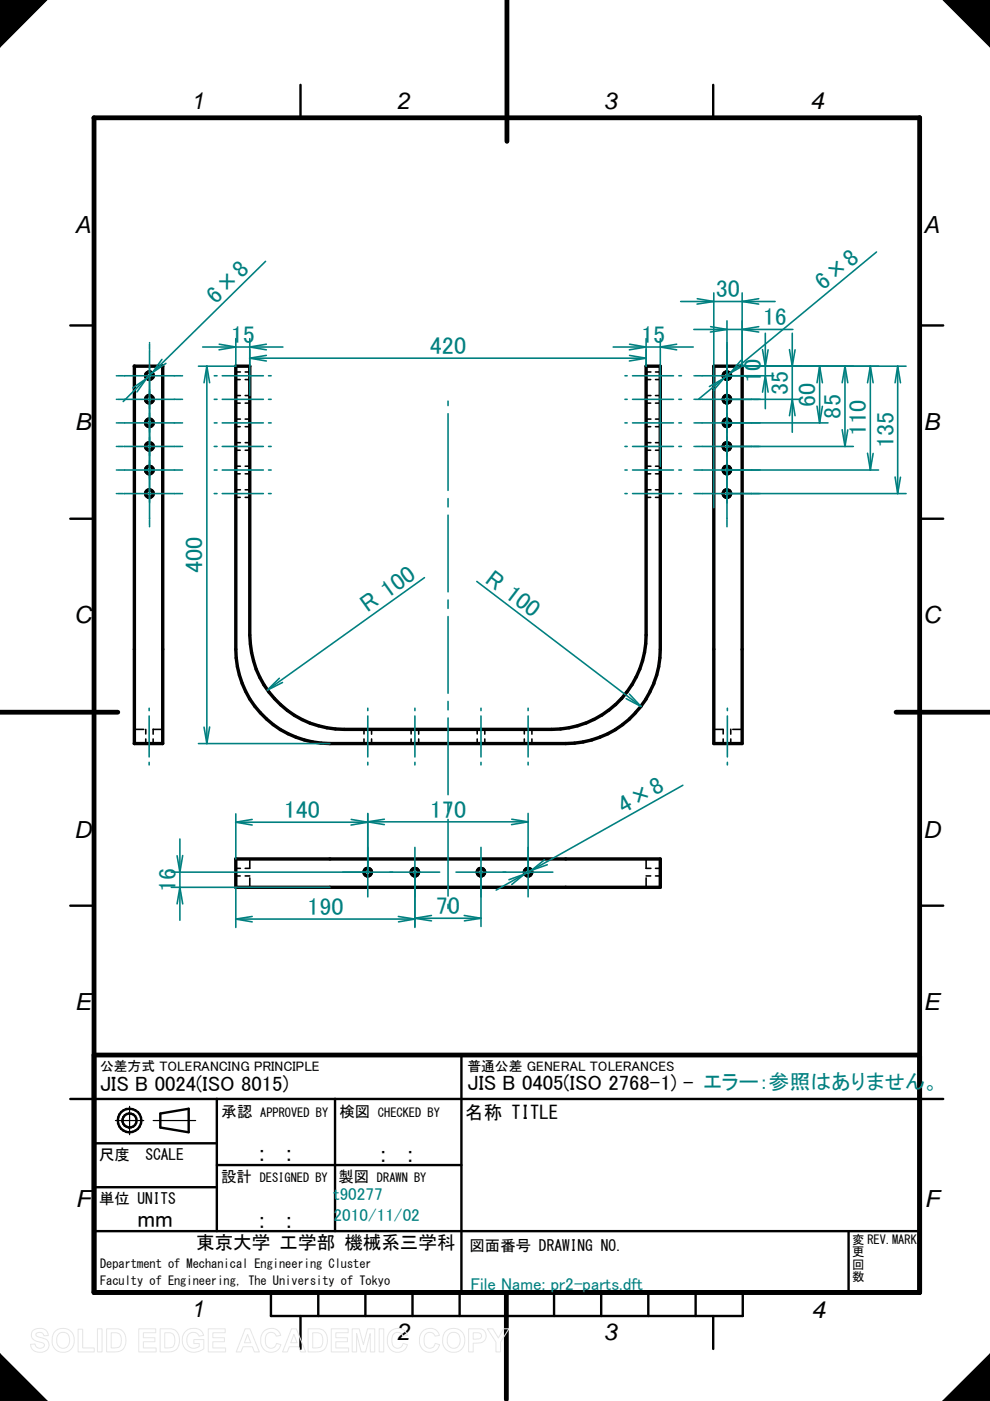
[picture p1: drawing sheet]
<svg xmlns="http://www.w3.org/2000/svg" width="210mm" height="297mm" viewBox="0 0 210 297" stroke-linecap="round" stroke-linejoin="round" font-family="sans-serif">
<path d="M107.5 0v30M19.9 25h175.1M195 24.9v249.1h-175.1v-249M-.1 151h25.1M190 151h19.9M19.9 223.7h175.1M107.4 274v22.7" fill="none" stroke="#000" stroke-width="1"/>
<g fill="none" stroke="#000" stroke-width=".51">
<path d="M63.7 18v7M151.2 18v7M14.9 69h5M195 69h5M14.9 110h5M195 110h5M14.9 192h5M195 192h5M14.9 233h185.1M25 237.5l.1 .7M25 238.2l.3 .6M25.1 236.9l-.1 .7"/>
<path d="M25.3 238.8l.4 .6M25.3 236.3l-.2 .6M25.7 239.3l.5 .4M25.7 235.8l-.4 .5M26 237.8l.2 .5M26 237.3v.5M26.1 238.3l.4 .4M26.2 239.7l.6 .3M26.4 238.6l.5 .3M26.5 236.4l-.5 .9M26.8 235.2a2.47 2.47 0 0 1 2.7 .8 2.47 2.47 0 0 1 .1 2.8M26.8 235.1l-1.1 .7"/>
<path d="M26.8 238.9l.5 .2M27.3 236.1a1.46 1.46 0 0 1 1.5 .8 1.46 1.46 0 0 1-.2 1.6M27.3 236.1l-.8 .4M27.8 239l-.5 .1M28.3 238.8l-.5 .2M28.7 238.5l-.5 .3M29.3 239.4a2.73 2.73 0 0 1-2.5 .6M29.6 238.8l-.4 .6M46 233v28M71 233v28M97.8 223.7v50.3M19.9 251.7h26.1"/>
<path d="M19.9 242.4h26.1M40 240v-4.9l-6 1v3l6 1M46 247h51.8M19.9 261h175.1M57.4 274v5h100.1v-5M63.7 279v7M67.5 274v5M77.5 274v5M87.5 274v5M97.5 274v5M117.5 274v5M127.5 274v5"/>
<path d="M137.5 274v5M147.5 274v5M151.2 279v7M179.9 261v13"/>
</g>
<path d="M0 0h9.9l-9.9 10zM200 0h9.9v10zM0 287l9.9 10h-9.9zM209.9 287v10h-9.9z" fill="#000"/>
<path d="M0 0v10l9.9-10M200 0l9.9 10M24.5 237.6h6M27.5 234.6v6M32.5 237.6h9M0 287v10h9.9l-9.9-10M209.9 287.1l-10 9.9h10" fill="none" stroke="#000" stroke-width=".25"/>
<g fill="none" stroke="#000" stroke-width=".72">
<path d="M28.4 77.6h6.1M28.5 77.6l-.1 80h6.1v-80M30.9 80l.3 .3M30.9 79.6v.4M30.9 79.2v.5M31.2 79l-.3 .3M31.5 78.9a.77 .77 0 0 1 .9 .4 .77 .77 0 0 1-.3 1M31.5 78.8l-.3 .2M50 77.6h3v57.1a20 20 0 0 0 20 19.9h44a19.8 19.8 0 0 0 7.2-1.3M50 77.6v60.1a20 20 0 0 0 20 19.9M137 77.6h3v60.1a18.8 18.8 0 0 1-1.4 7.2M137 77.6v57.1"/>
<path d="M151.3 77.6h6.1v80h-6.1zM153.3 79.6l.3 .7M153.4 79.2l-.1 .5M153.6 79l-.2 .3M154 78.9a.8 .8 0 0 1 .9 .6 .8 .8 0 0 1-.6 .9M154 78.8l-.4 .2M30.9 85l.3 .3M30.9 90l.3 .3M30.9 89.6v.4M30.9 95l.3 .3M30.9 94.6v.4M30.9 99.9l.3 .4"/>
<path d="M30.9 99.6v.4M30.9 84.3v.7M30.9 89.3v.4M30.9 99.3v.4M31.2 80.2l.3 .2M31.2 85.3l.3 .1M31.2 90.3l.3 .1M31.2 95.2l.3 .2M31.2 89a.79 .79 0 0 1 1.1 .2 .79 .79 0 0 1-.2 1.1M31.2 94a.79 .79 0 0 1 1.1 .2 .79 .79 0 0 1-.2 1.1M31.2 89l-.3 .3M31.2 94l-.3 .3v.4"/>
<path d="M31.2 99l-.3 .3M31.5 83.9a.8 .8 0 0 1 .9 .4 .8 .8 0 0 1-.3 1M31.5 98.9a.77 .77 0 0 1 .9 .4 .77 .77 0 0 1-.3 1M31.5 83.8l-.6 .5M31.5 98.8l-.3 .2M32.2 80.3l-.7 .1M32.2 85.3l-.7 .1M32.2 90.3l-.7 .1M32.2 95.3l-.7 .1M153.3 84.6l.1 .4M153.3 89.6l.1 .4M153.3 94.6l.1 .4"/>
<path d="M153.3 99.6l.3 .7M153.4 85l.2 .3M153.4 90l.2 .3M153.4 95l.2 .3M153.4 84.3l-.1 .4M153.4 89.3l-.1 .4M153.4 99.3l-.1 .4M153.6 80.2l.4 .2M153.6 85.3l.4 .1M153.6 90.3l.4 .1M153.6 95.2l.4 .2M153.6 89a.79 .79 0 0 1 1.3 .3 .79 .79 0 0 1-.6 1.1"/>
<path d="M153.6 89l-.2 .3M153.6 94a.79 .79 0 0 1 1.3 .3 .79 .79 0 0 1-.6 1.1M153.6 94l-.3 .7M153.6 99l-.2 .3M153.9 80.4h.4M153.9 85.4h.4M153.9 90.4h.4M153.9 95.4h.4M154 83.9a.8 .8 0 0 1 .9 .6 .8 .8 0 0 1-.6 .9M154 83.8l-.6 .5M154 98.9a.8 .8 0 0 1 .9 .6 .8 .8 0 0 1-.6 1M154 98.8l-.4 .2"/>
<path d="M30.9 104.9l.3 .4M30.9 104.6v.4M30.9 104.3v.3M31.2 100.2l.3 .3M31.2 105.2l.3 .3M31.2 104l-.3 .3M31.5 103.9a.77 .77 0 0 1 .9 .4 .77 .77 0 0 1-.3 1M31.5 103.8l-.3 .2M32.2 100.3l-.7 .2M32.2 105.3l-.7 .2M153.3 104.6l.1 .4M153.4 104.9l.2 .4"/>
<path d="M153.4 104.3l-.1 .3M153.6 100.2l.4 .3M153.6 105.2l.4 .3M153.6 104l-.2 .3M153.9 100.5h.4M153.9 105.5h.4M154 103.9a.8 .8 0 0 1 .9 .6 .8 .8 0 0 1-.6 1M154 103.8l-.4 .2M136.7 138.3l-.5 1.8M136.9 136.5l-.2 1.8M137 134.6l-.1 1.9M121.8 157.6h-51.9"/>
<path d="M123.7 157.3l-1.9 .3M125.5 156.9l-1.9 .4M127.2 156.3l-1.8 .6M127.5 151.6l-3.3 1.7M128.9 155.6l-1.7 .7M129 150.6l-1.5 1.1M130.5 149.4l-1.5 1.2M130.5 154.7l-1.6 .9M132 153.6l-1.5 1.1M132.9 146.7l-2.4 2.7M133.5 152.4l-1.5 1.2M134.7 151.1l-1.3 1.3"/>
<path d="M134.9 143.6l-2 3.1M135.6 141.9l-.7 1.7M136.2 140.1l-.6 1.8M137.9 146.6l-2 3.1-1.2 1.4M138.6 144.9l-.8 1.7M50 182.1h90v6h-90M50 182.1v6M77.1 184.9l.2 .4M77.2 185.2l.3 .3M77.3 184.5l-.1 .4M77.4 185.5l.4 .2M77.5 184.2l-.2 .4"/>
<path d="M77.8 184.1a.74 .74 0 0 1 .8 .3 .74 .74 0 0 1 .1 .9M77.8 184.1l-.3 .2M78.5 185.5l-.7 .2M78.7 185.3l-.3 .2M87.1 184.9l.1 .4M87.2 185.2l.3 .3M87.2 184.5v.4M87.5 185.5l.3 .2h.4M87.5 184.2l-.3 .4M87.8 184.1a.74 .74 0 0 1 .8 .3 .74 .74 0 0 1 0 .9M87.8 184.1l-.3 .2M88.5 185.5l-.4 .2"/>
<path d="M88.7 185.3l-.3 .2M101.1 184.9l.2 .4M101.2 185.2l.6 .5M101.3 184.5l-.1 .4M101.5 184.2l-.2 .4M101.8 185.7h.4M101.8 184.1a.74 .74 0 0 1 .8 .3 .74 .74 0 0 1 .1 .9M101.8 184.1l-.3 .2M102.5 185.5l-.4 .2M102.7 185.3l-.3 .2M111.1 184.9l.2 .4M111.2 185.2l.3 .3"/>
<path d="M111.3 184.5l-.1 .4M111.5 185.5l.3 .2M111.5 184.2l-.2 .4M111.8 184.1a.74 .74 0 0 1 .8 .3 .74 .74 0 0 1 0 .9M111.8 184.1l-.3 .2M112.5 185.5l-.7 .2M112.7 185.3l-.3 .2"/>
</g>
<g fill="none" stroke="#000" stroke-width=".34">
<path d="M50 78.9h1M52 78.9h1M136.9 78.9h1.1M139 78.9h1M50 83.9h1M50 88.9h1M50 93.9h1M50 98.8h1M50 80.5h.9M50 85.5h.9M50 90.5h.9M50 95.5h.9"/>
<path d="M52 80.5h1M52 83.9h1M52 85.5h1M52 88.9h1M52 90.5h1M52 93.9h1M52 95.5h1M52 98.8h1M136.9 83.9h1.1M136.9 88.9h1.1M136.9 93.9h1.1M136.9 98.8h1.1"/>
<path d="M137 80.5h1M137 85.5h1M137 90.5h1M137 95.5h1M139 80.5h1M139 83.9h1M139 85.5h1M139 88.9h1M139 90.5h1M139 93.9h1M139 95.5h1M139 98.8h1"/>
<path d="M50 103.8h1M50 100.5h.9M50 105.5h.9M52 100.5h1M52 103.8h1M52 105.5h1M136.9 103.8h1.1M137 100.5h1M137 105.5h1M139 100.5h1M139 103.8h1M139 105.5h1"/>
<path d="M28.4 154.6h2.1M30.9 154.6v1M30.9 156.7v.9M32.5 156.7v.9M34.5 154.6h-2v1.1M77.2 154.6v1M77.2 156.7v.9M78.8 154.6v1.1M78.8 156.7v.9M87.2 154.6v1M87.2 156.7v.9M88.8 154.6v1.1"/>
<path d="M88.8 156.7v.9M101.2 154.6v1M101.2 156.7v.9M102.8 154.6v1.1M102.8 156.7v.9M111.2 154.6v1M111.2 156.7v.9M112.8 154.6v1.1M112.8 156.7v.9M151.3 154.6h2M153.3 154.6v1M153.3 156.7v.9"/>
<path d="M154.9 154.6v1.1M154.9 156.7v.9M155.4 154.6h2M50 184.1h1M50 185.7h.9M52 185.7h1M53 182.1v2h-1M53 186.1v2M137 182.1v2h1M137 186.1v2M137 185.7h1M139 184.1h1"/>
<path d="M139 185.7h1"/>
</g>
<g fill="none" stroke="#008080" stroke-width=".34">
<path d="M56.3 55.4l-24 23.7 2-2.9M185.8 53.4l-31 25.8M24.7 79.7h.1M24.9 79.7h1.2M26.3 79.7h10.8M31.7 72.6v.1M31.7 72.9v1.2M31.7 74.3h.1M31.7 74.4v35.6M32.3 79l-6.2 6.1M35.2 77l-3 2.1M37.2 79.7h1.2"/>
<path d="M38.6 79.7h.1M43 73.6h17M43.9 77.6l-.6 3.6M45.4 79.7h.6M46.5 73l3.5 .6-3.6 .6M47.1 79.7h8.7M50 71.8v5.8h-7.9M53 73.6l3.5 .6M53 71.8v12.1M56.5 73l-3.6 .6M56.5 75.4l-3.6 .5M56.9 79.7h.6"/>
<path d="M130 73.6h17M132.5 79.7h.5M133.5 73l3.5 .6-3.6 .6M133.5 75.4l3.5 .5M134.1 79.7h8.7M137 71.8v5.8M137 75.9h-84l3.5 .6M137 75.9l-3.6 .6M140 73.6l3.5 .6M140 71.8v27M143.5 73l-3.5 .6M143.9 79.7h.6"/>
<path d="M144.3 63.9h20M147.1 69.8h21M147.2 79.7h.1M147.4 79.7h1.2M147.8 63.3l3.5 .6-3.5 .6M148.8 79.7h15.2M150.7 69.3l3.4 .5-3.5 .6M151.3 62.1v45.6M154.1 68v42M154.8 79.1l-6.7 5.5M157.1 76.4l-2.3 2.8M157.4 62.1v15.5h34.7"/>
<path d="M157.4 69.8l3.5 .6M157.4 63.9l3.5 .6M157.8 77.4l-3.1 1.8M160.9 69.3l-3.6 .5M160.9 63.3l-3.6 .6M161.7 74.1l.6 3.5 .6-3.4M162.3 79.6l.6 3.5M162.3 79.7l-.6 3.4M162.3 70.7v16M167.4 74.1l.6 3.5 .6-3.4M168 70.7v21M173.8 77.6l.6 3.6"/>
<path d="M179.2 77.6l.5 3.6M184.5 77.6l.6 3.6M190.3 77.6l.6 3.6M24.7 84.7h.1M24.7 89.7h.1M24.7 94.7h.1M24.7 99.7h.1M24.9 84.7h1.2M24.9 89.7h1.2M24.9 94.7h1.2M24.9 99.7h1.2M26.3 84.7h10.8"/>
<path d="M26.3 89.7h10.8M26.3 94.7h10.8M26.3 99.7h10.8M28.2 82.3l2.9-2.1-2.1 2.9M37.2 84.7h1.2M37.2 89.7h1.2M37.2 94.7h1.2M37.2 99.7h1.2M38.6 84.7h.1M38.6 89.7h.1M38.6 94.7h.1M38.6 99.7h.1"/>
<path d="M44.4 81.2l-.5-3.6v80M45.4 84.7h.6M45.4 89.7h.6M45.4 94.7h.6M45.4 99.7h.6M47.1 84.7h8.7M47.1 89.7h8.7M47.1 94.7h8.7M47.1 99.7h8.7M56.9 84.7h.6M56.9 89.7h.6M56.9 94.7h.6"/>
<path d="M56.9 99.7h.6M95 85v1M95 87.7v16.3M132.5 84.7h.5M132.5 89.7h.5M132.5 94.7h.5M132.5 99.7h.5M134.1 84.7h8.7M134.1 89.7h8.7M134.1 94.7h8.7M134.1 99.7h8.7M143.9 84.7h.6"/>
<path d="M143.9 89.7h.6M143.9 94.7h.6M143.9 99.7h.6M147.2 84.7h.1M147.2 89.7h.1M147.2 94.7h.1M147.2 99.7h.1M147.4 84.7h1.2M147.4 89.7h1.2M147.4 94.7h1.2M147.4 99.7h1.2M148.8 84.7h20.9"/>
<path d="M148.8 89.7h26.8M148.8 94.7h32.1M148.8 99.7h37.5M153.5 80.1l-2.3 2.7M153.5 80.2l-3.1 1.8M167.4 88.1l.6-3.5 .6 3.5M173.2 81.2l.6-3.6v12.1M173.2 86.1l.6 3.6M174.4 86.1l-.6 3.6M178.6 81.2l.6-3.6v17.1M178.6 91.1l.6 3.6M179.7 91.1l-.5 3.6"/>
<path d="M183.9 81.2l.6-3.6v22.1M183.9 96.1l.6 3.6M185.1 96.1l-.6 3.6M189.8 81.2l.5-3.6v27M24.7 104.6h.1M24.9 104.6h1.2M26.3 104.6h10.8M31.7 110.2v1.2M31.7 111.6v.1M37.2 104.6h1.2M38.6 104.6h.1M45.4 104.6h.6"/>
<path d="M47.1 104.6h8.7M56.9 104.6h.6M95 105.7v1.8M95 109.2v16.3M132.5 104.6h.5M134.1 104.6h8.7M143.9 104.6h.6M147.2 104.6h.1M147.4 104.6h1.2M148.8 104.6h43.3M154.1 110.2v1.2M154.1 111.6v.1"/>
<path d="M189.8 101.1l.5 3.5M190.9 101.2l-.6 3.4M90 122.5l-33.3 23.8 2.5-2.5M95 127.2v1.8M95 130.7v16.3M101.1 123.3l34.8 26.5M31.6 150.2v.5M31.6 151.8v8.7M42.1 157.6h27.9M43.3 154.2l.6 3.4M44.4 154.1l-.5 3.5M59.9 144.7l-3.2 1.6"/>
<path d="M78 150.2v.5M78 151.8v8.7M88 150.2v.5M88 151.8v8.7M95 148.7v1.8M95 152.2v16.3M102 150.2v.5M102 151.8v8.7M112 150.2v.5M112 151.8v8.7M132.8 148.1l3.1 1.7M133.4 147.2l2.5 2.6"/>
<path d="M154.2 150.2v.5M154.2 151.8v8.7M31.6 161.6v.6M38.1 177.9v17.2M50 172.6v9.5M53.5 173.7l-3.5 .6M74.5 173.7l3.5 .6M78 161.6v.6M78 172.5v17.7M78 174.3h-28l3.5 .6M78 174.3l-3.6 .6M81.5 173.7l-3.6 .5"/>
<path d="M88 161.6v.6M88 179.7v16.9M95 170.2v1.8M95 173.7v16.3M102 161.6v.6M102 179.7v16.7M108.5 173.7l3.5 .5M112 161.6v.6M112 172.5v17.7M112 174.2h-34l3.5 .6M112 174.2l-3.5 .6M144.8 166.5l-32.1 18"/>
<path d="M154.2 161.6v.6M36.3 184.9h56.9M36.3 188.1h33.7M38.1 188.1l-.6 3.5M38.1 188.1l.6 3.5M38.7 181.4l-.6 3.5-.6-3.5M50 194.9l3.5 .6M50 188.1v8.5M53.5 194.3l-3.5 .6h38M84.5 194.3l3.5 .6M87.9 194.7l3.6 .5M88 194.9l-3.5 .6"/>
<path d="M91.5 194.1l-3.5 .6h14M95 191.7v.9M96.7 184.9h20.5M98.4 194.1l3.6 .6M102 194.7l-3.5 .5M111.3 185.3l-2.8 2.2M111.3 185.3l-3.4 1.2M112.7 184.5l-7.5 4.2M115.4 182.3l-2.7 2.2M116 183.3l-3.4 1.2"/>
</g>
<g fill="none" stroke="#e6e6e6" stroke-width=".21">
<path d="M6.8 282.3a2.02 2.02 0 0 1 3.4 .5v.4h-.9a.98 .98 0 0 0-.7-.7 .98 .98 0 0 0-1 .3v.3l.4 .3a3.7 3.7 0 0 1 2.2 1 1.58 1.58 0 0 1-.1 1.7 1.58 1.58 0 0 1-1.6 .6 1.76 1.76 0 0 1-2-1.7l.9-.1a1.05 1.05 0 0 0 .9 1 1.05 1.05 0 0 0 1.1-.7 1.35 1.35 0 0 0-1.2-.7 1.5 1.5 0 0 1-1.4-2.2zM11.7 282.3a2.52 2.52 0 0 1 4 1.2 2.52 2.52 0 0 1-2.8 3.2 2.46 2.46 0 0 1-1.8-3.2zM12.6 282.7a1.42 1.42 0 0 1 1.6 0 1.42 1.42 0 0 1 .6 1.4 1.41 1.41 0 0 1-1.4 1.8 1.41 1.41 0 0 1-1.4-1.8l.1-.7zM16.6 281.8h.9v4h2.5v.8h-3.4zM20.7 281.7h.9v4.9h-.9zM22.6 281.7h2.3a2.34 2.34 0 0 1 1.8 3.1 1.98 1.98 0 0 1-2.3 1.8h-1.8zM23.6 282.6l1.5 .1a2.1 2.1 0 0 1 0 3l-1.5 .1zM29.4 281.7h3.6v.9h-2.6v1h2.5v.9h-2.5v1.3h2.7v.8h-3.7zM34 281.7h2.3a2.34 2.34 0 0 1 1.7 3.1 1.98 1.98 0 0 1-2.2 1.8h-1.8zM34.9 282.6l1.5 .1a2.1 2.1 0 0 1 .1 3l-1.6 .1zM39.3 282.3a2.3 2.3 0 0 1 3.9 .8l-1 .2a1.34 1.34 0 0 0-1.5-.8 1.34 1.34 0 0 0-1.1 1.2 1.62 1.62 0 0 0 .6 1.9 1.62 1.62 0 0 0 2-.1v-.6h-1.1v-.9h2.1v2a2.85 2.85 0 0 1-4.3-.5 3.1 3.1 0 0 1 .4-3.2zM44.2 281.7h3.6v.9h-2.7v1h2.5v.9h-2.5v1.3h2.7v.8h-3.6z"/>
<path d="M52 281.7h1l2 4.9h-1.1l-.4-1.1h-2l-.4 1.1h-1zM52.5 282.9l.7 1.8h-1.4zM55.9 282.3a2.12 2.12 0 0 1 3.6 .8l-.9 .2a1.19 1.19 0 0 0-1.4-.8 1.19 1.19 0 0 0-.9 1.2 1.59 1.59 0 0 0 .9 2.1 1.16 1.16 0 0 0 1.4-1l1 .3a2.18 2.18 0 0 1-2.3 1.6 2.18 2.18 0 0 1-2-1.9 2.92 2.92 0 0 1 .6-2.5zM61.8 281.7h1l2 4.9h-1l-.5-1.1h-2l-.4 1.1h-1zM62.3 282.9l.7 1.8h-1.4zM65.3 281.7h2.3a2.34 2.34 0 0 1 1.8 3.1 1.98 1.98 0 0 1-2.3 1.8h-1.8zM66.3 282.6l1.5 .1a2.1 2.1 0 0 1 .1 3l-1.6 .1zM70.2 281.7h3.6v.9h-2.6v1h2.5v.9h-2.5v1.3h2.7v.8h-3.7zM74.7 281.7h1.5l.8 3.4 .9-3.4h1.6v4.9h-1v-3.9l-1 3.9h-.9l-1-3.9v3.9h-.9zM80.4 281.7h1v4.9h-1zM82.7 282.3a2.12 2.12 0 0 1 3.7 .8l-1 .2a1.19 1.19 0 0 0-1.3-.8 1.19 1.19 0 0 0-1 1.2 1.59 1.59 0 0 0 1 2.1 1.16 1.16 0 0 0 1.4-1l.9 .3a2.18 2.18 0 0 1-2.3 1.6 2.18 2.18 0 0 1-2-1.9 2.92 2.92 0 0 1 .6-2.5zM89.5 282.3a2.12 2.12 0 0 1 3.7 .8l-1 .2a1.19 1.19 0 0 0-1.3-.8 1.19 1.19 0 0 0-1 1.2 1.59 1.59 0 0 0 1 2.1 1.16 1.16 0 0 0 1.4-1l.9 .3a2.18 2.18 0 0 1-2.3 1.6 2.18 2.18 0 0 1-2-1.9 2.92 2.92 0 0 1 .6-2.5z"/>
<path d="M94.5 282.3a2.52 2.52 0 0 1 4 1.2 2.52 2.52 0 0 1-2.8 3.2 2.46 2.46 0 0 1-1.8-3.2zM95.4 282.7a1.42 1.42 0 0 1 1.6 0 1.42 1.42 0 0 1 .6 1.4 1.41 1.41 0 0 1-1.4 1.8 1.41 1.41 0 0 1-1.4-1.8l.1-.7zM99.4 281.7h2.2a1.5 1.5 0 0 1 1.5 1.6 1.5 1.5 0 0 1-1.5 1.4l-1.3 .1v1.8h-.9zM100.3 282.6h1.2a.69 .69 0 0 1 .6 .8 .69 .69 0 0 1-1 .5h-.8zM103.3 281.7h1.2l1.2 2 1.1-2h1.1l-1.8 2.9v2h-.9v-2z"/>
</g>
<g font-size="5.1" fill="#008080">
<text x="45.8" y="64.6" transform="rotate(-44 45.8 64.6)">6×8</text>
<text x="151.8" y="63">30</text>
<text x="174.5" y="61.7" transform="rotate(-40 174.5 61.7)">6×8</text>
<text x="161.8" y="69">16</text>
<text x="48.9" y="72.7">15</text>
<text x="91.1" y="75.1">420</text>
<text x="135.9" y="72.7">15</text>
<text x="161.4" y="81.2" transform="rotate(-90 161.4 81.2)">10</text>
<text x="167.1" y="83.7" transform="rotate(-90 167.1 83.7)">35</text>
<text x="172.9" y="86.2" transform="rotate(-90 172.9 86.2)">60</text>
<text x="178.3" y="88.7" transform="rotate(-90 178.3 88.7)">85</text>
<text x="183.6" y="92.5" transform="rotate(-90 183.6 92.5)">110</text>
<text x="189.5" y="95" transform="rotate(-90 189.5 95)">135</text>
<text x="43" y="121.5" transform="rotate(-90 43 121.5)">400</text>
<text x="102.6" y="123.3" transform="rotate(37 102.6 123.3)">R 100</text>
<text x="77.9" y="130" transform="rotate(-36 77.9 130)">R 100</text>
<text x="60.2" y="173.4">140</text>
<text x="91.1" y="173.4">170</text>
<text x="132.2" y="172.6" transform="rotate(-29 132.2 172.6)">4×8</text>
<text x="37.3" y="189.1" transform="rotate(-90 37.3 189.1)">16</text>
<text x="65.2" y="194">190</text>
<text x="92.4" y="193.8">70</text>
</g>
<g font-size="5.1">
<text x="55" y="246.1">:</text>
<text x="60.8" y="246.1">:</text>
<text x="80.8" y="246.3">:</text>
<text x="86.5" y="246.3">:</text>
<text x="29.2" y="260.1">mm</text>
<text x="55" y="260.3">:</text>
<text x="60.8" y="260.3">:</text>
</g>
<g font-size="5">
<text x="40.5" y="23.1">1</text>
<text x="84.2" y="23.1">2</text>
<text x="128" y="23.1">3</text>
<text x="171.7" y="23.1">4</text>
<text x="15.8" y="49.4">A</text>
<text x="195.8" y="49.4">A</text>
<text x="15.8" y="91.1">B</text>
<text x="195.8" y="91.1">B</text>
<text x="15.7" y="132.1">C</text>
<text x="195.7" y="132.1">C</text>
<text x="15.7" y="177.6">D</text>
<text x="195.7" y="177.6">D</text>
<text x="15.8" y="214.1">E</text>
<text x="195.8" y="214.1">E</text>
<text x="16" y="255.9">F</text>
<text x="196" y="255.9">F</text>
<text x="40.5" y="279.1">1</text>
<text x="172" y="279.4">4</text>
<text x="84.2" y="284.1">2</text>
<text x="128" y="284.1">3</text>
</g>
<g font-size="4.4">
<text x="21.2" y="231.2">JIS B 0024(ISO 8015)</text>
<text x="99.1" y="231.2">JIS B 0405(ISO 2768-1) - エラー：参照はありません。</text>
</g>
<g font-size="3.9">
<text x="98.6" y="237.3">名称 TITLE</text>
<text x="41.6" y="264.9">東京大学 工学部 機械系三学科</text>
</g>
<g font-size="3.6" fill="#008080">
<text x="70.7" y="254.4">t90277</text>
<text x="70.7" y="258.9">2010/11/02</text>
<text x="99.8" y="273.6">File Name: pr2-parts.dft</text>
</g>
<g font-size="3.3">
<text x="46.9" y="236.9">承認</text>
<text x="72" y="236.8">検図</text>
<text x="21" y="246">尺度</text>
<text x="30.8" y="246">SCALE</text>
<text x="46.9" y="250.7">設計</text>
<text x="71.8" y="250.7">製図</text>
<text x="21" y="255.2">単位 UNITS</text>
<text x="99.5" y="265.3">図面番号 DRAWING NO.</text>
</g>
<g font-size="2.9">
<text x="21.2" y="227">公差方式 TOLERANCING PRINCIPLE</text>
<text x="99.1" y="227">普通公差 GENERAL TOLERANCES</text>
</g>
<g font-size="2.6">
<text x="55.2" y="236.9">APPROVED BY</text>
<text x="80.1" y="236.8">CHECKED BY</text>
<text x="55.1" y="250.7">DESIGNED BY</text>
<text x="79.9" y="250.7">DRAWN BY</text>
<text x="180.7" y="263.8">変 REV.MARK</text>
<text x="21.2" y="268.8">Department of Mechanical Engineering Cluster</text>
<text x="180.7" y="266.4">更</text>
<text x="180.7" y="269">回</text>
<text x="21.2" y="272.5">Faculty of Engineering, The University of Tokyo</text>
<text x="180.7" y="271.6">数</text>
</g>
</svg>
